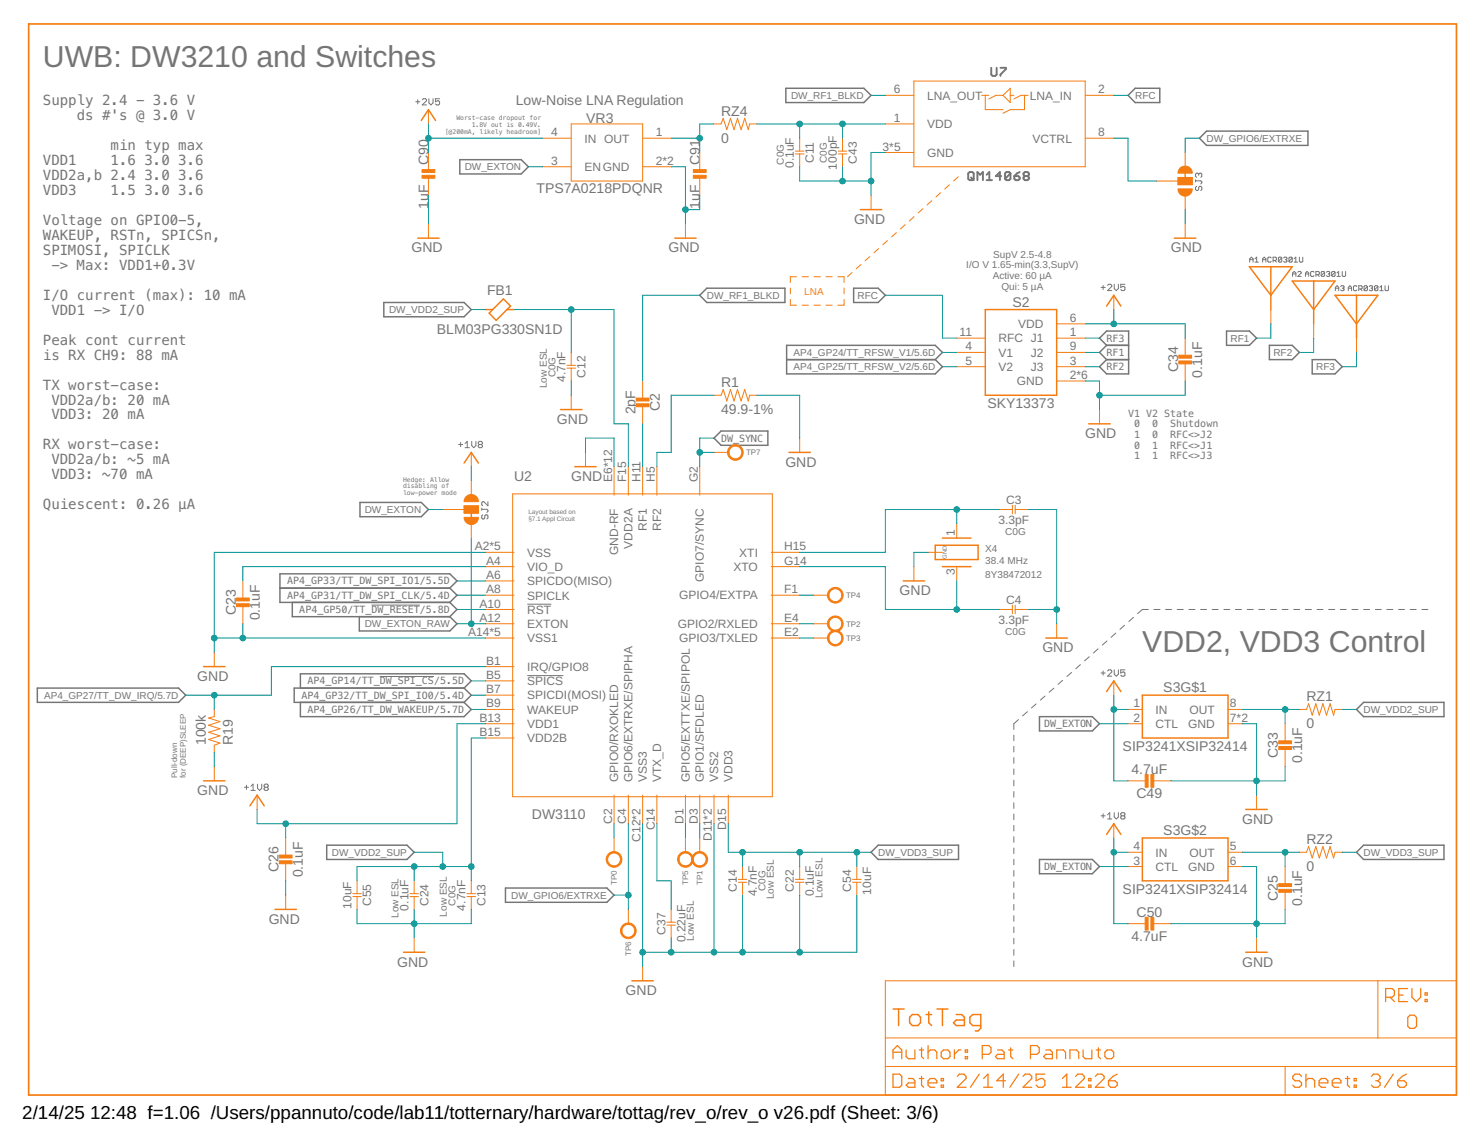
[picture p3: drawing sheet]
<svg xmlns="http://www.w3.org/2000/svg" width="279mm" height="216mm" viewBox="0 0 279 216" stroke-linecap="round" stroke-linejoin="round" font-family="sans-serif">
<g fill="none" stroke="#757575" stroke-width=".19">
<path d="M78.3 19.2h.8M78.7 18.8v.8M79.5 18.8l.2-.2h.4l.2 .2v.2l-.8 .7h.8M80.8 18.6v.8l.3 .3 .4-.3v-.8M82.8 18.6h-.8v.6l.4-.2 .4 .2v.4l-.2 .1h-.4l-.2-.1M225.1 33.8v.4M225.1 34h1l.2 .2-.2 .4M225.3 35.1l-.2 .2v.4l.4 .2 .2-.2v-.4l.4-.2 .2 .2v.4l-.2 .2M225.7 32.8l.2-.2 .4 .2v.4l-.2 .2M225.7 32.8l-.2-.2-.4 .2v.4l.2 .2M225.7 32.8v.2M207.3 54.1h.8"/>
<path d="M207.7 53.7v.8M208.5 53.7l.2-.2h.4l.2 .2v.2l-.8 .8h.8M209.8 53.5v.8l.4 .4 .4-.4v-.8M211.8 53.5h-.8v.6l.4-.2 .4 .2v.4l-.2 .2h-.4l-.2-.2M235.3 48.9h.6M235.3 49.3v-.6l.3-.3 .3 .3v.6M236.3 49.3h.6M236.3 48.7l.3-.3v.9M237.7 49.3v-.6l.3-.3 .3 .3v.6M237.7 48.9h.6M239.3 48.6l-.1-.2-.5 .2v.6l.2 .1h.3l.1-.1M239.7 49h.5l.1-.1v-.3l-.1-.2h-.5v.9"/>
<path d="M240 49l.3 .3M241.3 48.6l-.5-.2-.1 .2v.6M241.3 48.6v.6l-.1 .1h-.4l-.1-.1M241.3 48.6l-.6 .6M241.7 48.6l.1-.2h.3l.2 .2-.2 .3M242 48.9h.1M242.1 48.9l.2 .1-.2 .3h-.3l-.1-.1M243.3 48.6l-.2-.2h-.3l-.1 .2v.6M243.3 48.6v.6l-.2 .1h-.3l-.1-.1M243.3 48.6l-.6 .6M243.4 51.6h.6M243.4 52v-.6l.3-.3 .3 .3v.6"/>
<path d="M243.6 49.3h.7M243.6 48.7l.4-.3v.9M244.3 51.2l.2-.1 .5 .1-.7 .8h.7M244.6 48.4v.8l.2 .1 .5-.1v-.8M245.8 52v-.6l.3-.3 .3 .3v.6M245.8 51.6h.6M247.4 51.2l-.2-.1-.4 .1v.7l.1 .1h.3l.2-.1M247.8 51.7h.4l.2-.1v-.4l-.2-.1h-.4v.9M248.1 51.7l.3 .3M249.4 51.2l-.5-.1-.1 .1v.7M249.4 51.2v.7l-.2 .1h-.3l-.1-.1M249.4 51.2l-.6 .7"/>
<path d="M249.7 51.2l.2-.1h.3l.2 .1-.2 .4M250.1 51.6h.1M250.2 51.6l.2 .1-.2 .3h-.3l-.2-.1M251.4 51.2l-.2-.1-.5 .1v.7M251.4 51.2v.7l-.2 .1-.5-.1M251.4 51.2l-.7 .7M251.4 54.7v-.6l.3-.3 .4 .3v.6M251.4 54.3h.7M251.7 52h.6M251.7 51.4l.3-.3v.9M252.4 53.9l.2-.1h.3l.1 .1-.1 .4M252.7 51.1v.8l.2 .1 .4-.1v-.8"/>
<path d="M252.7 54.3h.2M252.9 54.3l.1 .1-.1 .3h-.3l-.2-.1M253.9 54.7v-.6l.2-.3 .4 .3v.6M253.9 54.3h.6M255.5 53.9l-.2-.1-.5 .1v.7l.2 .1h.3l.2-.1M255.8 54.4h.5l.2-.1v-.4l-.2-.1h-.5v.9M256.1 54.4l.4 .3M257.5 53.9l-.5-.1-.2 .1v.7M257.5 53.9v.7l-.2 .1h-.3l-.2-.1M257.5 53.9l-.7 .7M257.8 53.9l.2-.1h.3l.1 .1-.1 .4M258.1 54.3h.2"/>
<path d="M258.3 54.3l.1 .1-.1 .3h-.3l-.2-.1M259.4 53.9l-.1-.1-.5 .1v.7M259.4 53.9v.7l-.1 .1-.5-.1M259.4 53.9l-.6 .7M259.8 54.7h.6M259.8 54.1l.3-.3v.9M260.8 53.8v.8l.1 .1 .5-.1v-.8M86.3 83.7h.8M86.7 83.3v.8M87.6 83.5l.4-.4v1.2M87.6 84.3h.8M88.8 83.1v.8l.4 .4 .4-.4v-.8"/>
<path d="M90.2 83.7h.4M90.2 83.7l-.2 .2 .2 .4h.4l.2-.2-.2-.4M90.2 83.7l-.2-.2 .2-.4h.4l.2 .2-.2 .4M90.7 95.7v.4M90.7 95.9h1l.2 .2-.2 .4M90.9 96.9l-.2 .2v.4l.4 .2 .2-.2v-.4l.4-.2 .2 .2v.4l-.2 .2M91.9 94.4v.8l-.8-.8-.4 .2v.4l.2 .2M70 113.9h9M99.3 113.7h4.5M210.1 119.2l-.9 .8M211.7 117.7l-.8 .8M213.4 116.2l-.9 .8"/>
<path d="M216.2 114.7h-1.1l-.9 .8M217.3 114.7h1.1M219.5 114.7h1.1M221.6 114.7h1.2M223.8 114.7h1.2M226 114.7h1.2M228.2 114.7h1.2M230.4 114.7h1.1M232.6 114.7h1.1M234.8 114.7h1.1M237 114.7h1.1M239.2 114.7h1.1"/>
<path d="M241.4 114.7h1.1M243.6 114.7h1.1M245.8 114.7h1.1M248 114.7h1.1M250.1 114.7h1.2M252.3 114.7h1.2M254.5 114.7h1.2M256.7 114.7h1.2M258.9 114.7h1.2M261.1 114.7h1.2M263.3 114.7h1.1M265.5 114.7h1.1"/>
<path d="M267.7 114.7h1.1M71.5 127.3h10.2M99.3 127.2h6.8M190.9 138.4v1M191.7 135.4l-.8 .8v1.1M193.4 134l-.9 .7M195.1 132.5l-.9 .8M196.7 131l-.8 .8M198.4 129.5l-.9 .8M200.1 128.1l-.9 .7M201.7 126.6l-.8 .7M203.4 125.1l-.9 .8"/>
<path d="M205.1 123.6l-.9 .8M206.7 122.1l-.8 .8M207.3 126.7h.8M207.7 126.3v.8M208.4 120.6l-.9 .8M208.5 126.3l.2-.2h.4l.2 .2v.2l-.8 .8h.8M209.8 126.1v.8l.4 .4 .4-.4v-.8M211.8 126.1h-.8v.6l.4-.2 .4 .2v.4l-.2 .2h-.4l-.2-.2M46 148.2h.8M46.4 147.8v.8M47.2 148l.4-.4v1.2M47.2 148.8h.8"/>
<path d="M48.5 147.6v.8l.4 .4 .4-.4v-.8M49.9 148.2h.4M49.9 148.2l-.2 .2 .2 .4h.4l.2-.2-.2-.4M49.9 148.2l-.2-.2 .2-.4h.4l.2 .2-.2 .4M190.9 140.5v1M190.9 142.6v1.1M190.9 144.7v1.1M190.9 146.9v1M190.9 149v1.1M190.9 151.1v1.1M190.9 153.2v1.1M190.9 155.4v1"/>
<path d="M190.9 157.5v1.1M190.9 159.6v1.1M207.3 153.6h.8M207.7 153.2v.8M208.5 153.4l.4-.4v1.2M208.5 154.2h.8M209.8 153v.8l.4 .4 .4-.4v-.8M211.2 153.6l-.2-.2 .2-.4h.4l.2 .2-.2 .4M211.2 153.6l-.2 .2 .2 .4h.4l.2-.2-.2-.4M211.2 153.6h.4M190.9 161.7v1.1M190.9 163.9v1"/>
<path d="M190.9 166v1M190.9 168.1v1.1M190.9 170.2v1.1M190.9 172.4v1M190.9 174.5v1.1M190.9 176.6v1.1M190.9 178.7v1.1M190.9 180.9v1"/>
</g>
<g fill="none" stroke="#757575" stroke-width=".36">
<path d="M186.6 12.8v1.2l.3 .3h.5l.2-.3v-1.2M188.4 12.8h1v.2l-1 1v.3M182.3 32.6l.3-.2h.5l.2 .2v1.1l-.2 .2h-.5l-.3-.2zM182.8 33.4l.5 .5M184 33.9v-1.5l.5 .5 .6-.5v1.5M185.8 33.9h1M185.8 32.9l.5-.5v1.5M188.5 33.1h-1l.8-.7v1.5M190.2 32.6l-.2-.2h-.5l-.3 .2v1.1M190.2 32.6v1.1l-.2 .2h-.5l-.3-.2M190.2 32.6l-1 1.1M191 33.1h.7l.3 .3v.3l-.3 .2h-.5l-.2-.2z"/>
<path d="M192 32.4l-.5 .2-.5 .5M193 33.1l-.3-.2v-.3l.3-.2h.5l.2 .2v.3l-.2 .2M193 33.1l-.3 .3v.3l.3 .2h.5l.2-.2v-.3l-.2-.3M193 33.1h.5"/>
</g>
<g fill="none" stroke="#757575" stroke-width=".28">
<path d="M148 16.6h14.6l1.4 1.3-1.4 1.4h-14.6zM212.4 17.9l1.3-1.3h4.7v2.7h-4.7zM86.6 30.1h11.5l1.4 1.3-1.4 1.3h-11.5zM225.8 26l1.4-1.3h19.1v2.7h-19.1zM72.3 56.9h15.1l1.3 1.4-1.3 1.3h-15.1zM131.7 55.6l1.4-1.3h14.7v2.6h-14.7zM160.7 54.3h4.6l1.4 1.3-1.4 1.3h-4.6zM148.1 65h28l1.3 1.3-1.3 1.4 1.3 1.3-1.3 1.4h-28zM148.1 67.7h28M208.3 65l-1.3 1.3 1.3 1.4M208.3 65h4.2M208.3 67.7h4.2"/>
<path d="M208.3 65l-1.3-1.4 1.3-1.3h4.2v8.1h-4.2l-1.3-1.4 1.3-1.3M230.9 62.3h4.3l1.4 1.3-1.4 1.4h-4.3zM239 65h4.3l1.3 1.3-1.3 1.4h-4.3zM247.1 67.7h4.3l1.3 1.3-1.3 1.4h-4.3zM67.8 94.6h11.5l1.4 1.3-1.4 1.4h-11.5zM134.4 82.5l1.4-1.4h8.8v2.7h-8.8zM52.7 110.7h32M55 113.4v2.7h29.7M67.6 116.1v2.7h17.1l1.3-1.4-1.3-1.3M84.7 113.4l1.3 1.3-1.3 1.4M84.7 110.7l1.3-1.4-1.3-1.3h-32v5.4h32M84.7 110.7l1.3 1.3-1.3 1.4"/>
<path d="M7 129.5h26.6l1.4 1.4-1.4 1.3h-26.6zM56.6 132.2v2.7h30.8l1.3-1.4-1.3-1.3M56.6 129.5v-2.7h30.8l1.3 1.4-1.3 1.3M87.4 129.5h-32v2.7h32M87.4 129.5l1.3 1.4-1.3 1.3M195.7 134.9h10l1.3 1.3-1.3 1.4h-10zM255.4 133.5l1.3-1.3h15.2v2.7h-15.2zM61.5 159.1h15.1l1.4 1.3-1.4 1.4h-15.1zM95.2 167.2h19.1l1.3 1.3-1.3 1.3h-19.1zM164 160.4l1.3-1.3h15.2v2.7h-15.2zM195.7 161.8h10l1.3 1.3-1.3 1.4h-10zM255.4 160.4l1.3-1.3h15.2v2.7h-15.2z"/>
</g>
<g fill="none" stroke="#f57c10" stroke-width=".19">
<path d="M166.7 17.9h5.4M172.1 15.3h32.2v16.1h-32.2zM184.8 17.9h1.4M185.5 17.9v2.7h3.3M188.8 17.9h-1.3l-1.3 .7M188.8 17.9l1.4-1.3v2.7zM190.2 17.9h.7M192.9 17.9v2.7h-2.7l-1.4 .7M193.6 17.9h-1.4l-1.3 .7M204.3 17.9h5.4M80.7 20.6v2.7M80.7 28.7v3.2"/>
<path d="M80.7 33.3v3.5M102.2 26h5.3M102.2 31.4h5.3M107.5 23.3h13.5v10.8h-13.5zM121 26h5.4M121 31.4h5.4M131.7 28.7v3.2M131.7 33.3v3.5M134.4 23.3h1.4l.4-1 .6 2.1 .7-2.1 .7 2.1 .7-2.1 .6 2.1 .7-2.1 .7 2.1 .2-1.1h1.4M149.8 28.4h1.6M149.8 29h1.6M150.6 26v2.4"/>
<path d="M150.6 29v2.4M157.8 28.4h1.6M157.8 29h1.6M158.6 26v2.4M158.6 29v2.4M164 36.8v2.7M166.7 23.3h5.4M166.7 28.7h5.4M173.8 39.3l-.9 .8M175.4 37.8l-.9 .8M177.1 36.3l-.9 .8M178.8 34.8l-.9 .8"/>
<path d="M180.4 33.3l-.9 .8M204.3 26h5.4M217.8 34.1h4M221.8 33.4h2.7v1.4h-2.7zM223.1 28.7v2.7M223.1 36.8v2.7M80.7 42.1v2.7M129.1 42.1v2.7M148.8 54.2v1.1M148.8 56.4v1h1.2M150 52.1h-1.2v1.1M151 57.4h1.2"/>
<path d="M151 52.1h1.2M153.3 57.4h1.2M153.3 52.1h1.2M155.5 57.4h1.2M155.5 52.1h1.2M157.7 52.1h1.2v1.1M158.9 56.4v1h-1.2M158.9 54.2v1.1M160.4 51.3l-.8 .8M162.1 49.8l-.9 .8M163.8 48.3l-.9 .8M165.4 46.8l-.9 .8"/>
<path d="M167.1 45.3l-.9 .8M168.8 43.8l-.9 .8M170.4 42.3l-.9 .8M172.1 40.8l-.9 .8M209.7 55.6v2.7M223.1 42.1v2.7M239.3 58.3v2.7M106.7 68.8h1.7M106.7 69.3h1.7M107.5 66.3v2.5M107.5 69.3v2.4M107.5 74.4v2.7"/>
<path d="M121 71.7v3.5M121 76.6v3.2M134.4 74.4h1.4l.4-1.1 .6 2.2 .7-2.2 .7 2.2 .7-2.2 .6 2.2 .7-2.2 .7 2.2 .2-1.1h1.4M180.1 63.6h5.4M180.1 69h5.4M180.1 66.3h5.4M198.9 63.6h5.4M198.9 71.7h5.4M198.9 69h5.4M198.9 66.3h5.4M198.9 61h5.4M207 77.1v2.7"/>
<path d="M223.1 63.6v3.3M223.1 68.2v3.5M247.3 61v2.6M255.4 63.6v2.7M83.4 95.9h4M87.4 95.2h2.7v1.4h-2.7zM88.7 85.2v2.6M88.7 90.5v2.7M88.7 98.6v2.7M96.5 93h48.9v57h-48.9zM110.2 85.2v2.6M115.6 87.8v5.4"/>
<path d="M118.3 87.8v5.4M121 87.8v5.4M123.7 87.8v5.4M131.7 87.8v5.4M134.4 85.2h2.7M150.6 82.5v2.7M180.1 98.6v2.7M188.2 95.9h2.4M190.6 95.1v1.6M191.1 95.9h2.5M191.1 95.1v1.6M45.7 109.3v3.3"/>
<path d="M45.7 113.9v3.5M91.4 117.4h5.4M91.4 112h5.4M91.4 104h5.4M91.4 106.7h5.4M91.4 114.7h5.4M91.4 109.3h5.4M145.2 117.4h5.4M145.2 112h5.4M145.2 104h5.4M145.2 106.7h5.4M153.2 117.4h2.7"/>
<path d="M153.2 112h2.7M172.1 106.7v2.6M174.8 104h2.6M180.1 106.7v2.6M188.2 114.7h2.4M190.6 113.9v1.6M191.1 114.7h2.5M191.1 113.9v1.6M198.9 117.4v2.7M40.3 133.5v1.4l-1 .2 2.1 .7-2.1 .7 2.1 .7-2.1 .6 2.1 .7-2.1 .7 2.1 .7-1.1 .4v1.3M40.3 122.8v2.7M91.4 120.1h5.4"/>
<path d="M91.4 125.5h5.4M91.4 138.9h5.4M91.4 136.2h5.4M91.4 133.5h5.4M91.4 130.9h5.4M91.4 128.2h5.4M145.2 120.1h5.4M153.2 120.1h2.7M209.7 128.2v2.7M212.4 136.2h2.7M212.4 133.5h2.7M231.2 136.2h2.7"/>
<path d="M231.2 133.5h2.7M242 136.2v3.3M244.6 133.5h1.4l.4-1 .7 2.1 .6-2.1 .7 2.1 .7-2.1 .6 2.1 .7-2.1 .7 2.1 .3-1.1h1.3M40.3 144.3v2.7M48.4 149.7v2.7M53.8 157.7v3.3M115.6 149.7v5.3M115.6 157.7v2.7M118.3 149.7v5.3M121 149.7v5.3M123.7 149.7v5.3M129.1 149.7v5.3"/>
<path d="M129.1 157.7v2.7M131.7 149.7v5.3M131.7 157.7v2.7M134.4 149.7v5.3M137.1 149.7v5.3M209.7 155v2.7M212.4 147h3.2M217 147h3.5M236.6 149.7v2.7M242 140.8v3.5M53.8 162.3v3.5M53.8 168.5v2.7"/>
<path d="M66.4 168.2h1.6M66.4 168.8h1.6M67.2 165.8v2.4M67.2 168.8v2.4M77.2 168.2h1.6M77.2 168.8h1.6M78 165.8v2.4M78 168.8v2.4M78 176.6v2.6M87.9 168.2h1.6M87.9 168.8h1.6M88.7 165.8v2.4"/>
<path d="M88.7 168.8v2.4M118.3 171.2v2.7M125.6 174.1h1.6M125.6 173.6h1.6M126.4 171.2v2.4M126.4 174.1v2.5M139 166.1h1.6M139 165.5h1.6M139.8 163.1v2.4M139.8 166.1v2.4M149.8 166.1h1.6M149.8 165.5h1.6"/>
<path d="M150.6 163.1v2.4M150.6 166.1v2.4M160.5 166.1h1.6M160.5 165.5h1.6M161.3 163.1v2.4M161.3 166.1v2.4M212.4 160.4h2.7M212.4 163.1h2.7M212.4 173.9h3.5M217.2 173.9h3.3M231.2 160.4h2.7M231.2 163.1h2.7"/>
<path d="M236.6 176.6v2.6M242 163.1v3.2M242 167.7v3.5M244.6 160.4h1.4l.4-1.1 .7 2.2 .6-2.2 .7 2.2 .7-2.2 .6 2.2 .7-2.2 .7 2.2 .3-1.1h1.3M121 181.9v2.7M166.7 184.6h107.5v21.5h-107.5zM166.7 195.4h107.5M259.4 184.6v10.8M166.7 200.7h107.5M242 200.7v5.4"/>
</g>
<path d="M5.4 4.5h268.8v201.6h-268.8z" fill="none" stroke="#f57c10" stroke-width=".32"/>
<g fill="none" stroke="#f57c10" stroke-width=".23">
<path d="M168.1 199.3v-1.7l.9-.8 .8 .8v1.7M168.1 198.1h1.7M170.6 197.6v1.3l.4 .4h1.3v-1.7M173.1 197.6h.8M173.5 197.2v1.7l.4 .4M174.7 198.1l.5-.5h.8l.4 .5v1.2M174.7 196.8v2.5M177.2 198.1l.4-.5h.9l.4 .5v.8l-.4 .4h-.9l-.4-.4zM179.7 197.6v1.7M180.9 197.6h-.4l-.8 .9M181.7 197.6h.5v.5h-.5zM181.7 198.9h.5v.4h-.5z"/>
<path d="M184.9 198.5h1.3l.4-.4v-.9l-.4-.4h-1.3v2.5M187.8 197.6h.8l.5 .5v1.2h-1.3l-.4-.4 .4-.4h1.3M189.9 197.6h.8M190.3 197.2v1.7l.4 .4M194 198.5h1.2l.5-.4v-.9l-.5-.4h-1.2v2.5M196.9 197.6h.8l.4 .5v1.2h-1.2l-.4-.4 .4-.4h1.2M199 199.3v-1.7h1.2l.4 .5v1.2M201.4 199.3v-1.7h1.3l.4 .5v1.2M203.9 197.6v1.3l.4 .4h1.3v-1.7M206.4 197.6h.8M206.8 197.2v1.7l.4 .4M208.4 197.6h.9l.4 .5v.8l-.4 .4h-.9l-.4-.4v-.8z"/>
<path d="M260.9 187.7h1.2l.4-.4v-.8l-.4-.4h-1.2v2.4M261.7 187.7l.8 .8M263.4 187.3h.8M265 186.1h-1.6v2.4h1.6M265.5 191.1h.8l.4 .4v1.7l-.4 .4h-.8l-.5-.4v-1.7zM265.8 186.1v1.6l.9 .8 .8-.8v-1.6M268.3 188.1h.4v.4h-.4zM268.3 186.9h.4v.4h-.4zM168.1 202.2h1.3l.4 .4v1.7l-.4 .4h-1.3zM171 203h.9l.4 .4v1.3h-1.3l-.4-.4 .4-.5h1.3M173.1 203h.8M173.5 202.6v1.7l.4 .4"/>
<path d="M174.7 203.8h1.7v-.4l-.4-.4h-.8l-.5 .4v.9l.5 .4h.8M177.2 204.3h.4v.4h-.4zM177.2 203h.4v.4h-.4zM180.2 202.6l.4-.4h.9l.4 .4v.4l-1.7 1.7h1.7M184.4 202.2l-1.7 2.5M185.2 204.7h1.6M185.2 203l.8-.8v2.5M189.3 203.4h-1.6l1.2-1.2v2.5M191.8 202.2l-1.7 2.5M192.6 202.6l.4-.4h.8l.4 .4v.4l-1.6 1.7h1.6M196.7 202.2h-1.6v1.2l.8-.4h.4l.4 .4v.9l-.4 .4h-.8l-.4-.4M200 204.7h1.7"/>
<path d="M200 203l.9-.8v2.5M202.5 202.6l.4-.4h.9l.4 .4v.4l-1.7 1.7h1.7M205 204.3h.4v.4h-.4zM205 203h.4v.4h-.4zM206.2 202.6l.4-.4h.9l.4 .4v.4l-1.7 1.7h1.7M208.7 203.4h1.2l.5 .4v.5l-.5 .4h-.8l-.4-.4zM210.4 202.2l-.9 .4-.8 .8M245 202.6l-.4-.4h-.8l-.4 .4v.4l.4 .4h.8l.4 .4v.5l-.4 .4h-.8l-.4-.4M245.9 203.4l.4-.4h.8l.4 .4v1.3M245.9 202.2v2.5M248.3 203.8h1.7v-.4l-.4-.4h-.8l-.5 .4v.9l.5 .4h.8M250.8 203.8h1.7v-.4l-.4-.4h-.9l-.4 .4v.9l.4 .4h.9"/>
<path d="M253.3 203h.8M253.7 202.6v1.7l.4 .4M255 204.3h.4v.4h-.4zM255 203h.4v.4h-.4zM258.2 202.6l.4-.4h.8l.4 .4v.4l-.4 .4M259 203.4h.4M259.4 203.4l.4 .4v.5l-.4 .4h-.8l-.4-.4M262.3 202.2l-1.6 2.5M263.1 203.4h1.3l.4 .4v.5l-.4 .4h-.9l-.4-.4zM264.8 202.2l-.8 .4-.9 .8"/>
</g>
<g fill="none" stroke="#f57c10" stroke-width=".28">
<path d="M79.3 22.7l1.4-2.1 1.3 2.1M162 39.5h4M223.1 31.4v2.7M78.7 44.8h4M91.4 58.3h1.4M92.8 58.3l2-2 1.3 1.3-.7 .7M92.8 58.3l-.7 .6 1.3 1.4 2-2M95.4 58.3h1.4M127 44.8h4.1M185.5 58.3h13.4v16.1h-13.4zM208.3 57.6l1.4-2 1.3 2M221.1 44.8h4"/>
<path d="M235.2 50.2h8.1l-4 5.4zM239.3 50.2v8.1M243.3 52.9h8.1l-4.1 5.4zM247.3 52.9v8.1M251.4 55.6h8l-4 5.4zM255.4 55.6v8M105.5 77.1h4.1M205 79.8h4M87.4 87.2l1.3-2 1.4 2M88.7 95.9v2.7M108.2 87.8h4M148.5 85.2h4.1"/>
<path d="M170.1 109.3h4M176.1 102.6h8v2.7h-8zM177.4 101.3h5.4M177.4 106.7h5.4M38.3 125.5h4.1M196.9 120.1h4.1M208.3 130.2l1.4-2 1.3 2M215.1 130.9h16.1v8h-16.1zM38.3 147h4.1M47.1 151.7l1.3-2 1.3 2M208.3 157.1l1.4-2.1 1.3 2.1M215.1 157.7h16.1v8.1h-16.1z"/>
<path d="M234.5 152.4h4.1M51.8 171.2h4M76 179.2h4M234.5 179.2h4.1M119 184.6h4M168.2 189.9h2M169.2 189.9v3.1M171.3 191.5l.5-.5h1l.5 .5v1l-.5 .5h-1l-.5-.5zM174.3 191h1.1M174.9 190.5v2l.5 .5M176.4 189.9h2.1M177.4 189.9v3.1"/>
<path d="M180 191h1.1l.5 .5v1.5h-1.6l-.5-.5 .5-.5h1.6M184.7 193h-1.6l-.5-.5v-1l.5-.5h1.6v2.5l-.6 .6h-.5"/>
</g>
<g fill="#f57c10" stroke="#f57c10" stroke-width=".19">
<path d="M156.2 116.4a1.48 1.48 0 0 1 2.3 .3 1.48 1.48 0 0 1-.8 2.2 1.48 1.48 0 0 1-1.9-1.5h.3a1.21 1.21 0 0 1 1.7-1.1 1.21 1.21 0 0 1 .3 2 1.21 1.21 0 0 1-2-.6v-.3h-.3z" fill-rule="evenodd"/>
<path d="M156.2 119.1a1.48 1.48 0 0 1 2.3 .2 1.48 1.48 0 0 1-.8 2.2 1.48 1.48 0 0 1-1.9-1.4h.3a1.21 1.21 0 0 1 1.7-1.1 1.21 1.21 0 0 1 .3 2 1.21 1.21 0 0 1-2-.6v-.3h-.3z" fill-rule="evenodd"/>
<path d="M114.5 160.8a1.48 1.48 0 0 1 2.4 .2 1.48 1.48 0 0 1-.9 2.2 1.48 1.48 0 0 1-1.9-1.4h.3a1.21 1.21 0 0 1 1.8-1 1.21 1.21 0 0 1 .1 2 1.21 1.21 0 0 1-1.9-.7v-.3h-.3z" fill-rule="evenodd"/>
<path d="M130.6 160.8a1.48 1.48 0 0 1 2.4 .2 1.48 1.48 0 0 1-.8 2.2 1.48 1.48 0 0 1-1.9-1.4h.2a1.21 1.21 0 0 1 1.8-1 1.21 1.21 0 0 1 .2 2 1.21 1.21 0 0 1-1.9-.7l-.1-.3h-.2z" fill-rule="evenodd"/>
<path d="M117.2 174.2a1.48 1.48 0 0 1 2.4 .2 1.48 1.48 0 0 1-.9 2.2 1.48 1.48 0 0 1-1.9-1.4h.3a1.21 1.21 0 0 1 1.8-1 1.21 1.21 0 0 1 .1 2 1.21 1.21 0 0 1-1.9-.7v-.3h-.3z" fill-rule="evenodd"/>
<path d="M128 160.8a1.48 1.48 0 0 1 2.3 .2 1.48 1.48 0 0 1-.8 2.2 1.48 1.48 0 0 1-1.9-1.4h.2a1.21 1.21 0 0 1 1.8-1 1.21 1.21 0 0 1 .2 2 1.21 1.21 0 0 1-1.9-.7l-.1-.3h-.2z" fill-rule="evenodd"/>
<path d="M156.2 111.1a1.48 1.48 0 0 1 2.3 .2 1.48 1.48 0 0 1-.8 2.2 1.48 1.48 0 0 1-1.9-1.5h.3a1.21 1.21 0 0 1 1.7-1.1 1.21 1.21 0 0 1 .3 2 1.21 1.21 0 0 1-2-.6v-.3h-.3z" fill-rule="evenodd"/>
<path d="M137.4 84.2a1.48 1.48 0 0 1 2.3 .2 1.48 1.48 0 0 1-.9 2.2 1.48 1.48 0 0 1-1.8-1.4h.2a1.21 1.21 0 0 1 1.8-1.2 1.21 1.21 0 0 1 .2 2.1 1.21 1.21 0 0 1-1.9-.7l-.1-.2h-.2z" fill-rule="evenodd"/>
<path d="M87.4 97.4h2.7a1.34 1.34 0 0 1-1.4 1.4 1.34 1.34 0 0 1-1.3-1.4z" fill-rule="evenodd"/>
<path d="M87.8 93.5a1.34 1.34 0 0 1 1.4-.3 1.34 1.34 0 0 1 .9 1.2h-2.7l.1-.4z" fill-rule="evenodd"/>
<path d="M222.2 31.6a1.35 1.35 0 0 1 1.4-.3 1.35 1.35 0 0 1 .9 1.3h-2.7v-.4z" fill-rule="evenodd"/>
<path d="M221.8 35.6h2.7a1.34 1.34 0 0 1-1.4 1.3 1.34 1.34 0 0 1-1.3-1.3z" fill-rule="evenodd"/>
</g>
<g fill="#f57c10" stroke="#f57c10" stroke-width=".19">
<path d="M119.8 76h2.4v.6h-2.4z"/>
<path d="M119.8 74.9h2.4v.6h-2.4z"/>
<path d="M44.5 112.6h2.4v.5h-2.4z"/>
<path d="M44.5 113.6h2.4v.6h-2.4z"/>
<path d="M221.9 66.9h2.4v.5h-2.4z"/>
<path d="M221.9 67.9h2.4v.6h-2.4z"/>
<path d="M240.7 139.4h2.5v.6h-2.5z"/>
<path d="M240.7 140.5h2.5v.6h-2.5z"/>
<path d="M240.7 166.3h2.5v.6h-2.5z"/>
<path d="M240.7 167.4h2.5v.6h-2.5z"/>
<path d="M87.4 95.2h2.7v1.4h-2.7z"/>
<path d="M215.6 145.8h.6v2.4h-.6z"/>
<path d="M216.7 145.8h.5v2.4h-.5z"/>
<path d="M216.7 172.7h.5v2.4h-.5z"/>
<path d="M215.6 172.7h.6v2.4h-.6z"/>
<path d="M52.6 161h2.4v.5h-2.4z"/>
<path d="M52.6 162h2.4v.6h-2.4z"/>
<path d="M79.5 31.9h2.4v.6h-2.4z"/>
<path d="M79.5 33h2.4v.5h-2.4z"/>
<path d="M130.5 31.9h2.4v.6h-2.4z"/>
<path d="M130.5 33h2.4v.5h-2.4z"/>
<path d="M221.8 33.4h2.7v1.4h-2.7z"/>
</g>
<g fill="none" stroke="#009292" stroke-width=".19">
<path d="M164 17.9h2.7M209.7 17.9h2.7M80.7 23.3v5.4M80.7 36.8v5.3M80.7 26h21.5M99.5 31.4h2.7M126.4 31.4h2.7v10.7M126.4 26h5.3M131.7 36.8v2.7h-2.6M134.4 23.3h-2.7v5.4M142.5 23.3h24.2M150.6 23.3v2.7"/>
<path d="M150.6 31.4v2.7h13.4M158.6 23.3v2.7M158.6 31.4v2.7M166.7 28.7h-2.7v8.1M209.7 26h2.7v8.1h5.4M223.1 39.5v2.6M225.8 26h-2.7v2.7M88.7 58.3h2.7M96.8 58.3h18.8v21.5h2.7v8M107.5 58.3v8M131.7 55.6h-10.7v16.1M166.7 55.6h10.7v8h2.7"/>
<path d="M209.7 58.3v2.7M107.5 71.7v2.7M121 79.8v8M134.4 74.4h-8v10.8h-2.7v2.6M142.5 74.4h8.1v8.1M177.4 66.3h2.7M177.4 69h2.7M204.3 71.7h2.7v5.4M204.3 61h18.8v2.6M204.3 66.3h2.7M204.3 63.6h2.7M204.3 69h2.7"/>
<path d="M223.1 71.7v2.7h-16.1M239.3 61v2.6h-2.7M247.3 63.6v2.7h-2.7M255.4 66.3v2.7h-2.7M80.7 95.9h2.7M88.7 87.8v2.7M110.2 85.2v-2.7h5.4v5.3M131.7 85.2h2.7M134.4 82.5h-2.7v5.3M180.1 95.9v2.7M188.2 95.9h-21.5v8.1h-16.1M193.6 95.9h5.3v21.5"/>
<path d="M45.7 117.4v2.7M86 114.7h5.4M86 112h5.4M86 109.3h5.4M86 117.4h5.4M88.7 101.3v16.1M91.4 104h-51.1v18.8M91.4 106.7h-45.7v2.6M150.6 106.7h16.1v8h21.5M150.6 112h2.6M150.6 117.4h2.6M174.8 104h-2.7v2.7"/>
<path d="M180.1 109.3v5.4M193.6 114.7h5.3M40.3 130.9v2.6M40.3 120.1h51.1M88.7 133.5h2.7M88.7 130.9h2.7M88.7 128.2h2.7M91.4 138.9h-2.7v26.9M91.4 136.2h-5.4v18.8h-37.6v-2.6M91.4 125.5h-40.3v5.4h-16.1M150.6 120.1h2.6M207 136.2h5.4"/>
<path d="M209.7 130.9v16.1h2.7M209.7 133.5h2.7M233.9 136.2h2.7v13.5M233.9 133.5h10.7M242 133.5v2.7M252.7 133.5h2.7M40.3 141.6v2.7M53.8 155v2.7M115.6 155v2.7M118.3 155v16.2M121 155v26.9M123.7 155v10.8h2.7v5.4"/>
<path d="M129.1 155v2.7M131.7 155v2.7M134.4 155v24.2M137.1 155v5.4h26.9M209.7 157.7v16.2h2.7M242 144.3v2.7h-21.5M53.8 165.8v2.7M67.2 171.2v2.7h21.5v-2.7M78 163.1v2.7M78 171.2v5.4M78 160.4h5.4v2.7M88.7 163.1h-21.5v2.7"/>
<path d="M115.6 168.5h2.7M126.4 176.6v2.6M139.8 160.4v2.7M139.8 168.5v10.7M150.6 160.4v2.7M150.6 168.5v10.7M161.3 168.5v10.7h-40.3M161.3 160.4v2.7M207 163.1h5.4M209.7 160.4h2.7M233.9 163.1h2.7v13.5M233.9 160.4h10.7"/>
<path d="M242 171.2v2.7h-21.5M242 160.4v2.7M252.7 160.4h2.7"/>
</g>
<g fill="#009292" stroke="#009292" stroke-width=".19">
<circle cx="207" cy="74.4" r=".53"/>
<circle cx="45.7" cy="120.1" r=".53"/>
<circle cx="40.3" cy="120.1" r=".53"/>
<circle cx="78" cy="173.9" r=".53"/>
<circle cx="121" cy="179.2" r=".53"/>
<circle cx="126.4" cy="179.2" r=".53"/>
<circle cx="134.4" cy="179.2" r=".53"/>
<circle cx="139.8" cy="179.2" r=".53"/>
<circle cx="150.6" cy="179.2" r=".53"/>
<circle cx="236.6" cy="173.9" r=".53"/>
<circle cx="236.6" cy="147" r=".53"/>
<circle cx="198.9" cy="114.7" r=".53"/>
<circle cx="129.1" cy="39.5" r=".53"/>
<circle cx="164" cy="34.1" r=".53"/>
<circle cx="158.6" cy="34.1" r=".53"/>
<circle cx="131.7" cy="85.2" r=".53"/>
<circle cx="40.3" cy="130.9" r=".53"/>
<circle cx="107.5" cy="58.3" r=".53"/>
<circle cx="88.7" cy="163.1" r=".53"/>
<circle cx="83.4" cy="163.1" r=".53"/>
<circle cx="78" cy="163.1" r=".53"/>
<circle cx="118.3" cy="168.5" r=".53"/>
<circle cx="139.8" cy="160.4" r=".53"/>
<circle cx="150.6" cy="160.4" r=".53"/>
<circle cx="161.3" cy="160.4" r=".53"/>
<circle cx="209.7" cy="61" r=".53"/>
<circle cx="209.7" cy="133.5" r=".53"/>
<circle cx="80.7" cy="26" r=".53"/>
<circle cx="53.8" cy="155" r=".53"/>
<circle cx="209.7" cy="160.4" r=".53"/>
<circle cx="88.7" cy="117.4" r=".53"/>
<circle cx="242" cy="133.5" r=".53"/>
<circle cx="242" cy="160.4" r=".53"/>
<circle cx="180.1" cy="95.9" r=".53"/>
<circle cx="180.1" cy="114.7" r=".53"/>
<circle cx="131.7" cy="26" r=".53"/>
<circle cx="150.6" cy="23.3" r=".53"/>
<circle cx="158.6" cy="23.3" r=".53"/>
</g>
<g font-size="5.7" fill="#757575">
<text x="8.1" y="12.6">UWB: DW3210 and Switches</text>
<text x="215.1" y="122.8">VDD2, VDD3 Control</text>
</g>
<g font-size="3.5">
<text x="4.2" y="210.7">2/14/25</text>
<text x="17" y="210.7">12:48 f=1.06 /Users/ppannuto/code/lab11/totternary/hardware/tottag/rev_o/rev_o v26.pdf (Sheet: 3/6)</text>
</g>
<g font-size="2.6" fill="#757575">
<text x="8.1" y="19.8">Supply 2.4 - 3.6 V</text>
<text x="14.5" y="22.7">ds #'s @ 3.0 V</text>
<text x="97.1" y="19.8">Low-Noise LNA Regulation</text>
<text x="110.4" y="23.1">VR3</text>
<text x="135.8" y="21.7">RZ4</text>
<text x="20.8" y="28.3">min typ max</text>
<text x="135.8" y="26.8">0</text>
<text x="8.1" y="31.1">VDD1</text>
<text x="8.1" y="33.9">VDD2a,b 2.4</text>
<text x="20.8" y="31.1">1.6</text>
<text x="27.2" y="31.1">3.0</text>
<text x="27.2" y="33.9">3.0</text>
<text x="33.6" y="31.1">3.6</text>
<text x="33.6" y="33.9">3.6</text>
<text x="80.7" y="31.1" transform="rotate(-90 80.7 31.1)">C90</text>
<text x="131.7" y="31.1" transform="rotate(-90 131.7 31.1)">C91</text>
<text x="8.1" y="36.7">VDD3</text>
<text x="20.8" y="36.7">1.5</text>
<text x="27.2" y="36.7">3.0</text>
<text x="33.6" y="36.7">3.6</text>
<text x="80.7" y="39.3" transform="rotate(-90 80.7 39.3)">1uF</text>
<text x="101" y="36.2">TPS7A0218PDQNR</text>
<text x="131.7" y="39.3" transform="rotate(-90 131.7 39.3)">1uF</text>
<text x="8.1" y="42.4">Voltage on GPIO0-5,</text>
<text x="8.1" y="45.2">WAKEUP, RSTn, SPICSn,</text>
<text x="8.1" y="48">SPIMOSI, SPICLK</text>
<text x="77.5" y="47.5">GND</text>
<text x="125.9" y="47.5">GND</text>
<text x="160.8" y="42.1">GND</text>
<text x="220.4" y="47.5">GND</text>
<text x="9.7" y="50.8">-&gt; Max: VDD1+0.3V</text>
<text x="8.1" y="56.4">I/O current (max): 10 mA</text>
<text x="9.7" y="59.3">VDD1 -&gt; I/O</text>
<text x="91.7" y="55.6">FB1</text>
<text x="190.6" y="57.7">S2</text>
<text x="8.1" y="64.9">Peak cont current</text>
<text x="82.3" y="62.8">BLM03PG330SN1D</text>
<text x="8.1" y="67.7">is RX CH9: 88 mA</text>
<text x="221.8" y="70.1" transform="rotate(-90 221.8 70.1)">C34</text>
<text x="226.4" y="71.1" transform="rotate(-90 226.4 71.1)">0.1uF</text>
<text x="8.1" y="73.3">TX worst-case:</text>
<text x="9.7" y="76.1">VDD2a/b: 20 mA</text>
<text x="124.2" y="77.4" transform="rotate(-90 124.2 77.4)">C2</text>
<text x="135.8" y="77.9">49.9-1%</text>
<text x="135.8" y="72.8">R1</text>
<text x="185.9" y="76.8">SKY13373</text>
<text x="9.7" y="79">VDD3: 20 mA</text>
<text x="104.9" y="79.8">GND</text>
<text x="119.6" y="78" transform="rotate(-90 119.6 78)">2pF</text>
<text x="204.3" y="82.5">GND</text>
<text x="8.1" y="84.6">RX worst-case:</text>
<text x="9.7" y="87.4">VDD2a/b: ~5 mA</text>
<text x="147.9" y="87.8">GND</text>
<text x="8.1" y="95.9">Quiescent: 0.26 µA</text>
<text x="9.7" y="90.2">VDD3: ~70 mA</text>
<text x="96.8" y="90.5">U2</text>
<text x="107.5" y="90.5">GND</text>
<text x="169.4" y="112">GND</text>
<text x="44.4" y="115.8" transform="rotate(-90 44.4 115.8)">C23</text>
<text x="48.9" y="116.8" transform="rotate(-90 48.9 116.8)">0.1uF</text>
<text x="196.3" y="122.8">GND</text>
<text x="37.1" y="128.2">GND</text>
<text x="219" y="130.3">S3G$1</text>
<text x="246" y="132">RZ1</text>
<text x="246" y="137">0</text>
<text x="38.7" y="140.3" transform="rotate(-90 38.7 140.3)">100k</text>
<text x="43.8" y="140.3" transform="rotate(-90 43.8 140.3)">R19</text>
<text x="211.4" y="141.3">SIP3241XSIP32414</text>
<text x="240.6" y="142.7" transform="rotate(-90 240.6 142.7)">C33</text>
<text x="245.2" y="143.7" transform="rotate(-90 245.2 143.7)">0.1uF</text>
<text x="37.1" y="149.7">GND</text>
<text x="213" y="145.6">4.7uF</text>
<text x="100.1" y="154.2">DW3110</text>
<text x="214" y="150.2">C49</text>
<text x="233.9" y="155">GND</text>
<text x="219" y="157.2">S3G$2</text>
<text x="246" y="158.8">RZ2</text>
<text x="52.4" y="164.2" transform="rotate(-90 52.4 164.2)">C26</text>
<text x="57" y="165.2" transform="rotate(-90 57 165.2)">0.1uF</text>
<text x="246" y="163.9">0</text>
<text x="50.6" y="173.9">GND</text>
<text x="211.4" y="168.2">SIP3241XSIP32414</text>
<text x="214" y="172.5">C50</text>
<text x="240.6" y="169.6" transform="rotate(-90 240.6 169.6)">C25</text>
<text x="245.2" y="170.5" transform="rotate(-90 245.2 170.5)">0.1uF</text>
<text x="213" y="177.1">4.7uF</text>
<text x="74.8" y="181.9">GND</text>
<text x="233.9" y="181.9">GND</text>
<text x="117.8" y="187.3">GND</text>
</g>
<g font-size="2.3" fill="#757575">
<text x="168.3" y="17.6">6</text>
<text x="206.8" y="17.6">2</text>
<text x="168.3" y="23">1</text>
<text x="174.5" y="18.8">LNA_OUT</text>
<text x="193.9" y="18.8">LNA_IN</text>
<text x="103.8" y="25.6">4</text>
<text x="110" y="26.8">IN OUT</text>
<text x="123.5" y="25.6">1</text>
<text x="166.2" y="28.3">3*5</text>
<text x="174.5" y="24.1">VDD</text>
<text x="174.5" y="29.5">GND</text>
<text x="194.4" y="26.8">VCTRL</text>
<text x="206.8" y="25.6">8</text>
<text x="103.8" y="31">3</text>
<text x="110" y="32.2">ENGND</text>
<text x="123.5" y="31">2*2</text>
<text x="149.5" y="31.6" transform="rotate(-90 149.5 31.6)">0.1uF</text>
<text x="153.2" y="30.7" transform="rotate(-90 153.2 30.7)">C11</text>
<text x="157.5" y="31.9" transform="rotate(-90 157.5 31.9)">100pF</text>
<text x="161.3" y="30.8" transform="rotate(-90 161.3 30.8)">C43</text>
<text x="180.7" y="63.3">11</text>
<text x="181.8" y="66">4</text>
<text x="188" y="64.5">RFC J1</text>
<text x="191.7" y="61.8">VDD</text>
<text x="201.4" y="63.3">1</text>
<text x="201.4" y="60.6">6</text>
<text x="201.4" y="66">9</text>
<text x="106.5" y="71.9" transform="rotate(-90 106.5 71.9)">4.7nF</text>
<text x="110.2" y="71.1" transform="rotate(-90 110.2 71.1)">C12</text>
<text x="181.8" y="68.7">5</text>
<text x="188" y="67.1">V1</text>
<text x="188" y="69.8">V2</text>
<text x="194.1" y="69.8">J3</text>
<text x="194.1" y="67.1">J2</text>
<text x="201.4" y="71.3">2*6</text>
<text x="201.4" y="68.7">3</text>
<text x="191.4" y="72.5">GND</text>
<text x="115.2" y="90.7" transform="rotate(-90 115.2 90.7)">E6*12</text>
<text x="117.9" y="90.7" transform="rotate(-90 117.9 90.7)">F15</text>
<text x="120.6" y="90.7" transform="rotate(-90 120.6 90.7)">H11</text>
<text x="123.3" y="90.7" transform="rotate(-90 123.3 90.7)">H5</text>
<text x="131.4" y="90.7" transform="rotate(-90 131.4 90.7)">G2</text>
<text x="189.4" y="94.8">C3</text>
<text x="121.8" y="100" transform="rotate(-90 121.8 100)">RF1</text>
<text x="124.5" y="100" transform="rotate(-90 124.5 100)">RF2</text>
<text x="179.7" y="100.9" transform="rotate(-90 179.7 100.9)">1</text>
<text x="188" y="98.6">3.3pF</text>
<text x="89.4" y="103.6">A2*5</text>
<text x="91.5" y="106.3">A4</text>
<text x="99.3" y="107.5">VIO_D</text>
<text x="99.3" y="104.8">VSS</text>
<text x="116.4" y="104.5" transform="rotate(-90 116.4 104.5)">GND-RF</text>
<text x="119.1" y="103.3" transform="rotate(-90 119.1 103.3)">VDD2A</text>
<text x="138.1" y="107.5">XTO</text>
<text x="139.2" y="104.8">XTI</text>
<text x="147.7" y="103.6">H15</text>
<text x="147.7" y="106.3">G14</text>
<text x="91.5" y="111.7">A8</text>
<text x="91.5" y="109">A6</text>
<text x="99.3" y="112.8">SPICLK</text>
<text x="99.3" y="110.2">SPICDO(MISO)</text>
<text x="127.9" y="112.8">GPIO4/EXTPA</text>
<text x="132.5" y="109.5" transform="rotate(-90 132.5 109.5)">GPIO7/SYNC</text>
<text x="147.7" y="111.7">F1</text>
<text x="179.7" y="108.3" transform="rotate(-90 179.7 108.3)">3</text>
<text x="189.4" y="113.7">C4</text>
<text x="88.2" y="119.7">A14*5</text>
<text x="90.3" y="117">A12</text>
<text x="90.3" y="114.4">A10</text>
<text x="99.3" y="118.2">EXTON</text>
<text x="99.3" y="115.5">RST</text>
<text x="127.6" y="118.2">GPIO2/RXLED</text>
<text x="147.7" y="117">E4</text>
<text x="147.7" y="119.7">E2</text>
<text x="188" y="117.4">3.3pF</text>
<text x="91.5" y="125.1">B1</text>
<text x="99.3" y="120.9">VSS1</text>
<text x="127.8" y="120.9">GPIO3/TXLED</text>
<text x="91.5" y="130.5">B7</text>
<text x="91.5" y="127.8">B5</text>
<text x="99.3" y="126.3">IRQ/GPIO8</text>
<text x="99.3" y="131.7">SPICDI(MOSI)</text>
<text x="99.3" y="129">SPICS</text>
<text x="90.3" y="135.9">B13</text>
<text x="91.5" y="133.2">B9</text>
<text x="99.3" y="137">VDD1</text>
<text x="99.3" y="134.3">WAKEUP</text>
<text x="213.4" y="133.2">1</text>
<text x="213.4" y="135.9">2</text>
<text x="217.5" y="134.3">IN</text>
<text x="217.5" y="137">CTL</text>
<text x="223.7" y="137">GND</text>
<text x="223.9" y="134.3">OUT</text>
<text x="231.6" y="133.2">8</text>
<text x="231.6" y="135.9">7*2</text>
<text x="90.3" y="138.5">B15</text>
<text x="99.3" y="139.7">VDD2B</text>
<text x="116.4" y="147.2" transform="rotate(-90 116.4 147.2)">GPIO0/RXOKLED</text>
<text x="119.1" y="147.2" transform="rotate(-90 119.1 147.2)">GPIO6/EXTRXE/SPIPHA</text>
<text x="121.8" y="147.2" transform="rotate(-90 121.8 147.2)">VSS3</text>
<text x="124.5" y="147.2" transform="rotate(-90 124.5 147.2)">VTX_D</text>
<text x="129.9" y="147.2" transform="rotate(-90 129.9 147.2)">GPIO5/EXTTXE/SPIPOL</text>
<text x="132.5" y="147.2" transform="rotate(-90 132.5 147.2)">GPIO1/SFDLED</text>
<text x="135.2" y="147.2" transform="rotate(-90 135.2 147.2)">VSS2</text>
<text x="137.9" y="147.2" transform="rotate(-90 137.9 147.2)">VDD3</text>
<text x="115.2" y="155" transform="rotate(-90 115.2 155)">C2</text>
<text x="117.9" y="155" transform="rotate(-90 117.9 155)">C4</text>
<text x="128.7" y="155" transform="rotate(-90 128.7 155)">D1</text>
<text x="131.4" y="155" transform="rotate(-90 131.4 155)">D3</text>
<text x="120.6" y="158.4" transform="rotate(-90 120.6 158.4)">C12*2</text>
<text x="123.3" y="156.3" transform="rotate(-90 123.3 156.3)">C14</text>
<text x="134" y="158.3" transform="rotate(-90 134 158.3)">D11*2</text>
<text x="136.7" y="156.3" transform="rotate(-90 136.7 156.3)">D15</text>
<text x="213.4" y="160">4</text>
<text x="217.5" y="161.2">IN</text>
<text x="223.9" y="161.2">OUT</text>
<text x="231.6" y="160">5</text>
<text x="138.7" y="167.9" transform="rotate(-90 138.7 167.9)">C14</text>
<text x="149.5" y="167.9" transform="rotate(-90 149.5 167.9)">C22</text>
<text x="160.2" y="167.9" transform="rotate(-90 160.2 167.9)">C54</text>
<text x="213.4" y="162.7">3</text>
<text x="217.5" y="163.9">CTL</text>
<text x="223.7" y="163.9">GND</text>
<text x="231.6" y="162.7">6</text>
<text x="66.1" y="171.1" transform="rotate(-90 66.1 171.1)">10uF</text>
<text x="69.9" y="170.6" transform="rotate(-90 69.9 170.6)">C55</text>
<text x="76.9" y="171.4" transform="rotate(-90 76.9 171.4)">0.1uF</text>
<text x="80.7" y="170.6" transform="rotate(-90 80.7 170.6)">C24</text>
<text x="87.7" y="171.4" transform="rotate(-90 87.7 171.4)">4.7nF</text>
<text x="91.4" y="170.6" transform="rotate(-90 91.4 170.6)">C13</text>
<text x="142.5" y="168.7" transform="rotate(-90 142.5 168.7)">4.7nF</text>
<text x="153.2" y="168.7" transform="rotate(-90 153.2 168.7)">0.1uF</text>
<text x="164" y="168.4" transform="rotate(-90 164 168.4)">10uF</text>
<text x="125.3" y="175.9" transform="rotate(-90 125.3 175.9)">C37</text>
<text x="129" y="177.4" transform="rotate(-90 129 177.4)">0.22uF</text>
</g>
<g font-size="1.9" fill="#757575">
<text x="148.9" y="18.6">DW_RF1_BLKD</text>
<text x="213.7" y="18.6">RFC</text>
<text x="227.2" y="26.7">DW_GPIO6/EXTRXE</text>
<text x="87.5" y="32.1">DW_EXTON</text>
<text x="147.6" y="31" transform="rotate(-90 147.6 31)">C0G</text>
<text x="155.7" y="30.7" transform="rotate(-90 155.7 30.7)">C0G</text>
<text x="181.9" y="50.5">I/O V 1.65-min(3.3,SupV)</text>
<text x="186.9" y="52.5">Active: 60 µA</text>
<text x="187" y="48.5">SupV 2.5-4.8</text>
<text x="73.2" y="58.9">DW_VDD2_SUP</text>
<text x="133.1" y="56.3">DW_RF1_BLKD</text>
<text x="161.5" y="56.3">RFC</text>
<text x="188.6" y="54.5">Qui: 5 µA</text>
<text x="208.3" y="64.3">RF3</text>
<text x="231.7" y="64.3">RF1</text>
<text x="104.6" y="71" transform="rotate(-90 104.6 71)">C0G</text>
<text x="149.4" y="67">AP4_GP24/TT_RFSW_V1/5.6D</text>
<text x="149.4" y="69.7">AP4_GP25/TT_RFSW_V2/5.6D</text>
<text x="208.3" y="67">RF1</text>
<text x="208.3" y="69.7">RF2</text>
<text x="239.7" y="67">RF2</text>
<text x="247.8" y="69.7">RF3</text>
<text x="103" y="73.1" transform="rotate(-90 103 73.1)">Low ESL</text>
<text x="135.8" y="83.1">DW_SYNC</text>
<text x="212.4" y="78.4">V1 V2 State</text>
<text x="213.5" y="80.4">0</text>
<text x="213.5" y="82.4">1</text>
<text x="216.9" y="80.4">0</text>
<text x="216.9" y="82.4">0</text>
<text x="220.3" y="80.4">Shutdown</text>
<text x="220.3" y="82.4">RFC&lt;&gt;J2</text>
<text x="213.5" y="84.5">0</text>
<text x="213.5" y="86.5">1</text>
<text x="216.9" y="84.5">1</text>
<text x="216.9" y="86.5">1</text>
<text x="220.3" y="84.5">RFC&lt;&gt;J1</text>
<text x="220.3" y="86.5">RFC&lt;&gt;J3</text>
<text x="68.7" y="96.6">DW_EXTON</text>
<text x="189.3" y="100.7">C0G</text>
<text x="185.5" y="106.1">38.4 MHz</text>
<text x="185.5" y="104">X4</text>
<text x="54.1" y="112.7">AP4_GP31/TT_DW_SPI_CLK/5.4D</text>
<text x="54.1" y="110">AP4_GP33/TT_DW_SPI_IO1/5.5D</text>
<text x="185.5" y="108.8">8Y38472012</text>
<text x="56.4" y="115.4">AP4_GP50/TT_DW_RESET/5.8D</text>
<text x="68.7" y="118.1">DW_EXTON_RAW</text>
<text x="189.3" y="119.6">C0G</text>
<text x="8.3" y="131.5">AP4_GP27/TT_DW_IRQ/5.7D</text>
<text x="56.8" y="131.5">AP4_GP32/TT_DW_SPI_IO0/5.4D</text>
<text x="57.9" y="128.8">AP4_GP14/TT_DW_SPI_CS/5.5D</text>
<text x="57.9" y="134.2">AP4_GP26/TT_DW_WAKEUP/5.7D</text>
<text x="196.6" y="136.9">DW_EXTON</text>
<text x="256.7" y="134.2">DW_VDD2_SUP</text>
<text x="62.5" y="161.1">DW_VDD2_SUP</text>
<text x="165.3" y="161.1">DW_VDD3_SUP</text>
<text x="256.7" y="161.1">DW_VDD3_SUP</text>
<text x="144.1" y="167.7" transform="rotate(-90 144.1 167.7)">C0G</text>
<text x="196.6" y="163.8">DW_EXTON</text>
<text x="75" y="172.8" transform="rotate(-90 75 172.8)">Low ESL</text>
<text x="84.1" y="172.5" transform="rotate(-90 84.1 172.5)">Low ESL</text>
<text x="85.8" y="170.5" transform="rotate(-90 85.8 170.5)">C0G</text>
<text x="96.3" y="169.1">DW_GPIO6/EXTRXE</text>
<text x="145.7" y="169.3" transform="rotate(-90 145.7 169.3)">Low ESL</text>
<text x="154.9" y="169" transform="rotate(-90 154.9 169)">Low ESL</text>
<text x="130.7" y="177.1" transform="rotate(-90 130.7 177.1)">Low ESL</text>
</g>
<text font-size="1.9" fill="#f57c10" x="151.4" y="55.6">LNA</text>
<g font-size="1.5" fill="#757575">
<text x="140.5" y="85.7">TP7</text>
<text x="159.3" y="112.6">TP4</text>
<text x="159.3" y="118">TP2</text>
<text x="159.3" y="120.7">TP3</text>
<text x="33.4" y="146.4" transform="rotate(-90 33.4 146.4)">Pull-down</text>
<text x="35" y="146.4" transform="rotate(-90 35 146.4)">for (DEEP)SLEEP</text>
<text x="116.1" y="166.5" transform="rotate(-90 116.1 166.5)">TP0</text>
<text x="129.6" y="166.5" transform="rotate(-90 129.6 166.5)">TP5</text>
<text x="132.3" y="166.5" transform="rotate(-90 132.3 166.5)">TP1</text>
<text x="118.8" y="180" transform="rotate(-90 118.8 180)">TP6</text>
</g>
<g font-size="1.2" fill="#757575">
<text x="85.9" y="22.6">Worst-case dropout for</text>
<text x="88.8" y="23.9">1.8V out is 0.49V.</text>
<text x="83.7" y="25.2">[@200mA, likely headroom]</text>
<text x="75.9" y="90.6">Hedge: Allow</text>
<text x="75.9" y="91.9">disabling of</text>
<text x="75.9" y="93.2">low-power mode</text>
<text x="99.5" y="96.8">Layout based on</text>
<text x="99.5" y="98.1">§7.1 Appl Circuit</text>
</g>
<text font-size="1.1" fill="#757575" x="178.2" y="105.2" transform="rotate(-90 178.2 105.2)">GND</text>
</svg>
